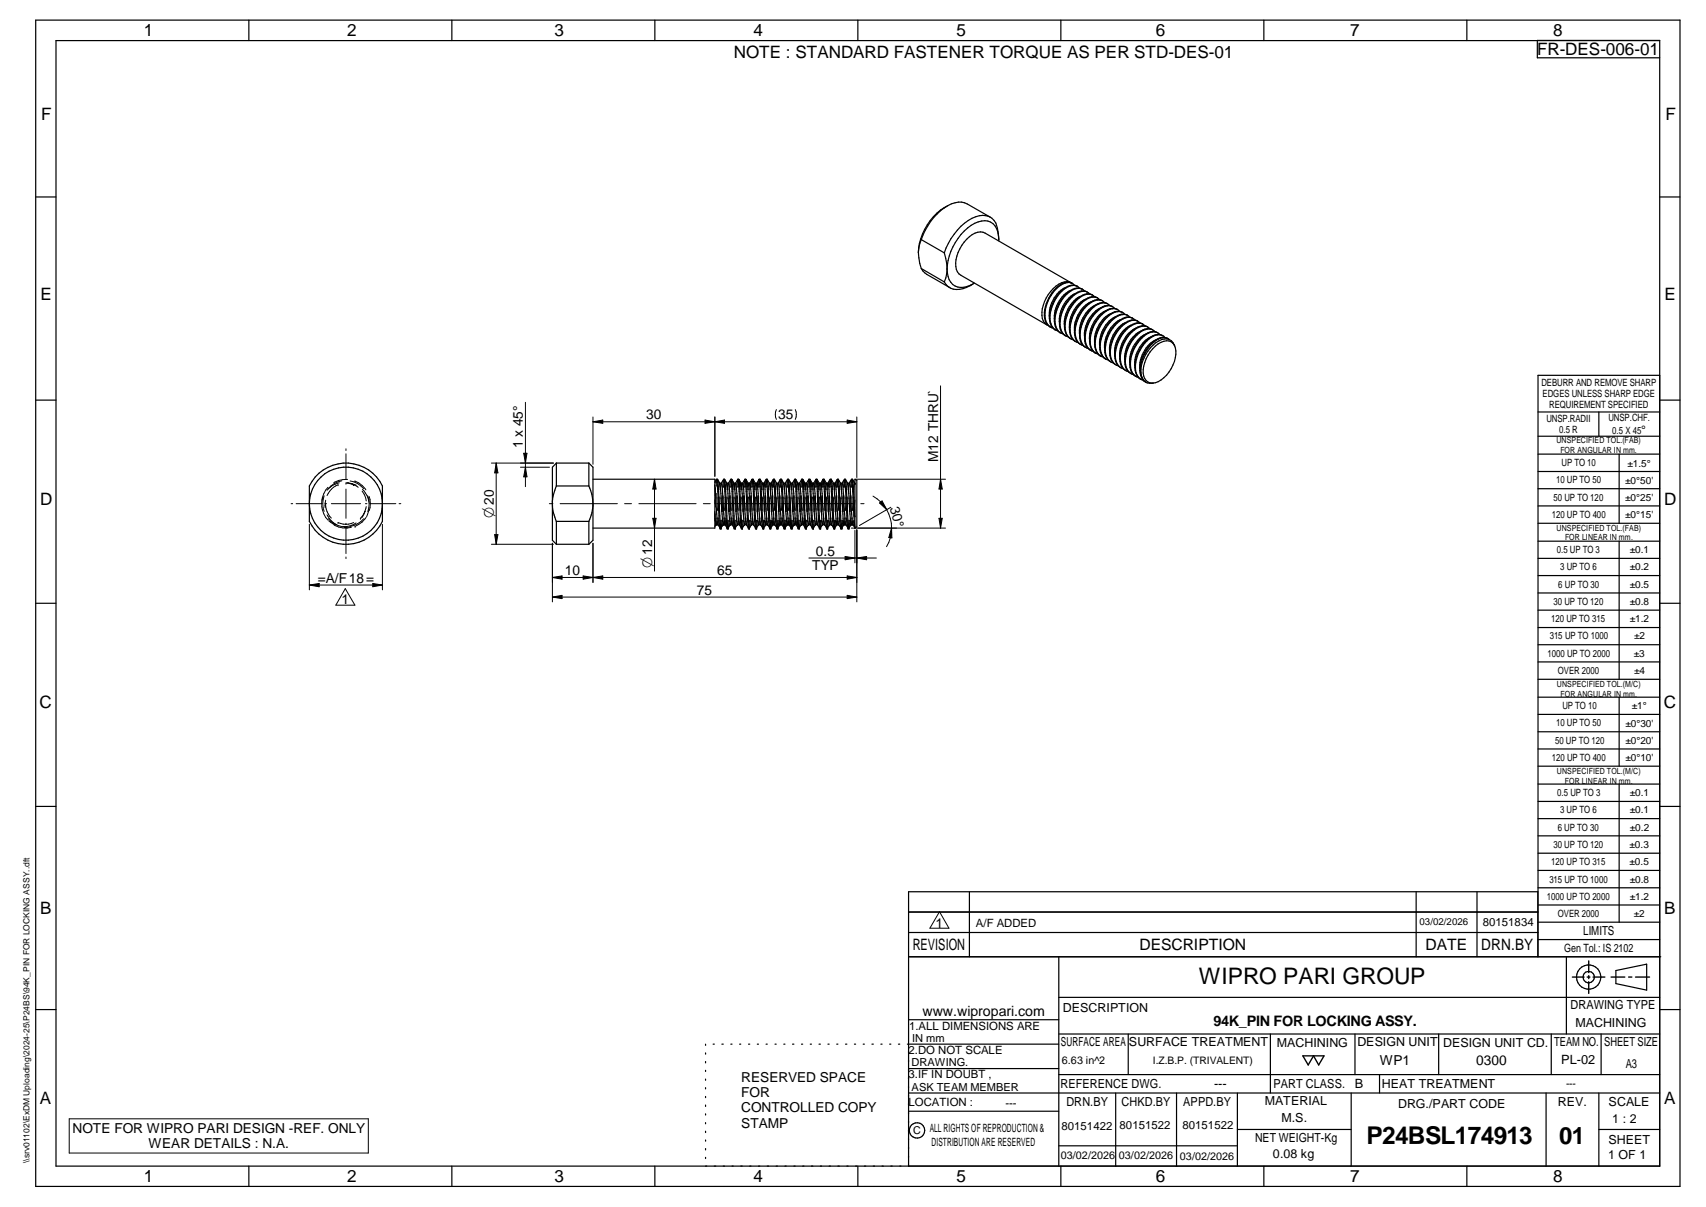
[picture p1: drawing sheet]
<svg xmlns="http://www.w3.org/2000/svg" width="420mm" height="297mm" viewBox="0 0 420 297" stroke-linecap="round" stroke-linejoin="round" font-family="sans-serif">
<g fill="none" stroke="#000" stroke-width=".3">
<path d="M8.8 5h405v287h-405zM13.8 10h395v277h-395zM61.3 5v5M111.3 5v5M161.3 5v5M211.3 5v5M261.3 5v5M311.3 5v5M361.3 5v5M378.6 9.9v4.3h30.2M8.8 48.5h5M226.9 59l-.6 2"/>
<path d="M226.9 59l5.7 3.2M233.2 50.7a13.9 13.9 0 0 0-6.9 10.3M243.9 53.5l-5.7-3.3a5.2 5.2 0 0 0-5.7 1 15.7 15.7 0 0 0-5.6 7.8M246 58.9v.4M246 58.9a8.5 8.5 0 0 0-1.2-4.7 4.2 4.2 0 0 0-5.4-.5 15.2 15.2 0 0 0-6.8 8.5M246 58.9a4.3 4.3 0 0 0-2.7-4.5 7.5 7.5 0 0 0-6.6 3.3 14.1 14.1 0 0 0-3.5 8.5M408.8 48.5h5M226.3 61a12.5 12.5 0 0 0 .6 5.1M226.9 66.1l5.7 3.3M226.9 66.1l.4 .6 1 .8 5.6 3.3M232.6 62.2l.6 2.7v1.3M232.6 69.4a3.9 3.9 0 0 0 5.4 1.3l1.6-.8"/>
<path d="M233.2 66.2a4.1 4.1 0 0 0 2.7 4.5 5.3 5.3 0 0 0 4.1-1M233.2 66.2l-.3 2.2-.3 1M262.3 70.8a7.7 7.7 0 0 0-3.9 7.1M262.4 70.8a9 9 0 0 0-3.8 8.7l.5 1 .7 .7M263.6 71.5a7.6 7.6 0 0 0-3.9 7.1M263.8 69.6l-21.2-12.2a3.8 3.8 0 0 0-4.5 1.5 7.8 7.8 0 0 0-2.3 8l.8 .8 21.2 12.3M263.9 69.6a3.4 3.4 0 0 0-3.8 .8 8.9 8.9 0 0 0-3.4 8 2.47 2.47 0 0 0 1.5 1.7M264.1 69.8a3 3 0 0 0-3.5 .6 9.1 9.1 0 0 0-3.2 8.4l.8 1.3M264.6 70.2a2.34 2.34 0 0 0-3.3-.1 8.9 8.9 0 0 0-3.8 8.8l.6 1 .5 .5M264.8 72.3a7.6 7.6 0 0 0-3.9 7M265.4 70.5l-.2-.1a2.85 2.85 0 0 0-2.8 .4M265.8 70.9a2.34 2.34 0 0 0-3.3 0 9 9 0 0 0-3.7 8.7l.2 .5 .8 1.1"/>
<path d="M266 72.9a7.6 7.6 0 0 0-3.8 6.9M266.6 71.2a3.2 3.2 0 0 0-4 1.1 8.6 8.6 0 0 0-2.7 7.9 2.72 2.72 0 0 0 1.3 1.8M267.1 71.6a2.38 2.38 0 0 0-3.3 0 9 9 0 0 0-3.8 8.7l.8 1.3 1 .6M267.3 73.7a7.7 7.7 0 0 0-3.9 7M267.8 71.9a2.82 2.82 0 0 0-3.5 .7 9 9 0 0 0-3.2 8.3l.5 1 .7 .7M268.3 72.3a2.44 2.44 0 0 0-3.3 0 9 9 0 0 0-3.7 8.7l.4 1 .6 .6M268.5 74.4a7.6 7.6 0 0 0-3.8 7M269.1 72.6a2.88 2.88 0 0 0-3.6 .7 9 9 0 0 0-3.1 8.4 2.56 2.56 0 0 0 1.2 1.6M269.6 73a2.44 2.44 0 0 0-3.4 0 8.9 8.9 0 0 0-3.7 8.7l.5 1 .6 .6M269.7 75.1a7.6 7.6 0 0 0-3.8 7.1M270.3 73.4a2.88 2.88 0 0 0-3.5 .6 9 9 0 0 0-3.2 8.4 2.56 2.56 0 0 0 1.2 1.6M270.8 73.7a2.4 2.4 0 0 0-3.3 0 8.8 8.8 0 0 0-3.8 8.8l.5 .9 .6 .6"/>
<path d="M271 75.8a7.5 7.5 0 0 0-3.9 6.9M271.6 74a2.99 2.99 0 0 0-3.6 .7 9 9 0 0 0-3.2 8.4 2.52 2.52 0 0 0 1.4 1.7M272.1 74.5a2.44 2.44 0 0 0-3.4 0 8.9 8.9 0 0 0-3.7 8.7l.7 1.3 1.1 .5M272.2 76.5a7.4 7.4 0 0 0-3.9 6.9M272.8 74.8a2.99 2.99 0 0 0-3.5 .6 9 9 0 0 0-3.2 8.4 2.43 2.43 0 0 0 1.2 1.6M273.3 75.2a2.5 2.5 0 0 0-3.4-.1 9 9 0 0 0-3.7 8.8l.5 1 .6 .5M273.5 77.3a7.7 7.7 0 0 0-3.9 7M274.1 75.5a3 3 0 0 0-3.6 .7 9 9 0 0 0-3.2 8.3l.5 1 .7 .6M274.5 75.9a2.38 2.38 0 0 0-3.3 0 9 9 0 0 0-3.7 8.7l.4 1 .6 .5M274.7 78a7.6 7.6 0 0 0-3.9 7M275.3 76.2a2.99 2.99 0 0 0-3.5 .7 9 9 0 0 0-3.2 8.4l.4 .9 .7 .7M275.7 76.6a2.34 2.34 0 0 0-3.3 0 8.9 8.9 0 0 0-3.7 8.7l1 1.6"/>
<path d="M275.9 78.7a7.7 7.7 0 0 0-3.8 7M276.5 76.9a3.2 3.2 0 0 0-4 1.2 8.6 8.6 0 0 0-2.7 7.8 2.72 2.72 0 0 0 1.3 1.8M277 77.3a2.38 2.38 0 0 0-3.3 0 9 9 0 0 0-3.8 8.8l.8 1.2 1 .6M277.2 79.4a7.6 7.6 0 0 0-3.9 6.9M277.6 77.6a3.4 3.4 0 0 0-3.9 1.1 9 9 0 0 0-2.7 8 2.65 2.65 0 0 0 1.2 1.6M277.6 77.6h.1M277.7 77.6a3.5 3.5 0 0 0-3.9 1.3 8.7 8.7 0 0 0-2.6 7.8l.4 1 .6 .6M277.7 77.6l.5 .5M278.8 78.3a3.4 3.4 0 0 0-3.9 1.2 8.9 8.9 0 0 0-2.7 7.9 2.82 2.82 0 0 0 1.3 1.6M278.8 78.3l.2 .1M278.9 78.3a4.4 4.4 0 0 0-4.8 2.4 7.8 7.8 0 0 0-1.5 7.3l.9 1M278.9 78.3l.6 .4"/>
<path d="M280.2 79.1a2.93 2.93 0 0 0-3.5 .6 9.1 9.1 0 0 0-3.2 8.4 2.56 2.56 0 0 0 1.2 1.6M280.7 79.5a2.4 2.4 0 0 0-3.3 0 8.8 8.8 0 0 0-3.8 8.7l.5 1 .6 .5M281.5 79.8a2.99 2.99 0 0 0-3.6 .6 9 9 0 0 0-3.2 8.4 2.56 2.56 0 0 0 1.2 1.6M8.8 98.5h5M258.2 80.1l.4 .3M258.6 80.4l.7 .4M258.6 80.4l.2 .1M259.8 81.2l.8 .3M259.8 81.2h.2M262.3 82.6l.7 .3M262.3 82.6l.2 .1M263.6 83.3l.7 .3"/>
<path d="M263.6 83.3l.1 .1M264.8 84l.7 .3M264.8 84l.2 .1M267.3 85.4l.7 .4M267.3 85.4l.1 .1M268.5 86.1l.7 .4M268.5 86.1l.2 .1M269.7 86.9l.8 .3M269.7 86.9l.2 .1M272.2 88.3l.8 .3M272.2 88.3l.2 .1M273.5 89l.7 .3"/>
<path d="M273.5 89l.1 .1M274.7 89.7l.7 .3M274.7 89.7l.2 .1M275.9 90.4l.8 .4M275.9 90.4l.2 .1M278.4 80.1a7.7 7.7 0 0 0-3.9 7.1M278.4 91.9h.1M278.4 91.9l.7 .3M279.6 80.8a7.6 7.6 0 0 0-3.8 7.1M279.6 92.6l.8 .3M280.9 81.5a7.6 7.6 0 0 0-3.9 7.1M280.9 93.3l.1 .1"/>
<path d="M280.9 93.3l.7 .3a2.22 2.22 0 0 0 2.5 .7M281.3 93l.3 .6M281.3 93l.3 .5M281.6 93.5h.1M281.9 80.2a2.4 2.4 0 0 0-3.3 0 8.9 8.9 0 0 0-3.7 8.7l.5 1 .5 .5M282.1 82.3a7.5 7.5 0 0 0-3.9 6.9M282.7 80.5a3.2 3.2 0 0 0-4 1.1 8.6 8.6 0 0 0-2.7 7.9 2.52 2.52 0 0 0 1.3 1.7M283.2 80.9a2.5 2.5 0 0 0-3.3 0 9 9 0 0 0-3.8 8.7l.7 1.3 1.1 .6M283.4 83a7.7 7.7 0 0 0-3.9 7M283.9 81.2a2.99 2.99 0 0 0-3.5 .7 9 9 0 0 0-3.2 8.4l.5 .9 .7 .7M284.4 81.6a2.38 2.38 0 0 0-3.3 0 9 9 0 0 0-3.7 8.7l.4 1 .6 .6M284.6 85.2a3.6 3.6 0 0 1 3.8-1.1 3.6 3.6 0 0 1 1.1 3.9 8.4 8.4 0 0 1-4.9 6.2 2.3 2.3 0 0 1-3.1-2.4 8.8 8.8 0 0 1 3.1-6.6z"/>
<path d="M284.6 83.7a7.7 7.7 0 0 0-3.9 7.1M285.2 81.9a3 3 0 0 0-3.6 .7 9.1 9.1 0 0 0-3.1 8.4l.4 .9 .7 .7M285.7 82.3a2.38 2.38 0 0 0-3.4 0 9 9 0 0 0-3.7 8.8l.5 .9 .5 .6M286.4 82.6a2.99 2.99 0 0 0-3.5 .7 9 9 0 0 0-3.2 8.4 2.81 2.81 0 0 0 1.2 1.6M286.9 83.1a2.34 2.34 0 0 0-3.3-.1 8.9 8.9 0 0 0-3.8 8.8l1.1 1.5M287.7 83.4a3.4 3.4 0 0 0-4 1.2 8.7 8.7 0 0 0-2.6 7.9l.2 .5M287.9 83.5a2.85 2.85 0 0 0-3.8 .5 9 9 0 0 0-3.2 8.4 2.63 2.63 0 0 0 1.3 1.7M288 83.6a2.58 2.58 0 0 1 1.3 1.6M288 83.6a3.8 3.8 0 0 0-4 1.3 8.1 8.1 0 0 0-2.7 8.1M408.8 92.4h-30v143.1M408.8 98.5h5M78.6 116.5a10 10 0 0 1 15.6 3.1v8.7a10 10 0 0 1-9 5.7 10 10 0 0 1-9-5.7v-8.7l1.4-2.2z"/>
<path d="M137 114v5.6M137 119.6l-.7 2.2-.3 1.6M137 114l-1 1v18l1 .9M137 119.6h8M137 114h8M145 114v5.6M145 119.6l.8 2.2 .2 2.2M145 114l1 1v18l-1 .9M146 117.9h30.1v12.1h-30.1M176.1 119.3l.4 7.2a5.3 5.3 0 0 0 .8 3.4M176.4 118h.1M176.4 118l-.3 .7"/>
<path d="M176.5 117.9l.8 12M176.5 117.9h.2M176.7 117.9l.8 12M176.7 118l.6 .9M177.2 118.9h.5M177.3 118.9l.8 10.1M177.7 118.9h.1M177.7 119l.8 9.8 .6 1.1M178.2 118h.1M178.2 117.9l.9 12M178.2 118l-.5 .9M178.2 117.9l.3 .1 .1 .7 .7 11.2"/>
<path d="M178.5 118l.5 .9M179 118.9l.8 10.1M179 118.9h.4M179.4 118.9h.1M179.5 119l.7 9.8 .6 1.1M179.9 118h.1M179.9 118l-.5 .9M180 117.9l.8 12M180 117.9h.2M180.2 117.9l.8 12M180.2 118l.6 .9M180.8 118.9l.8 10.1"/>
<path d="M180.8 118.9h.4M181.2 118.9h.1M181.2 119l.6 7.5a5.3 5.3 0 0 0 .8 3.4M181.7 118h.1M181.7 118l-.5 .9M181.7 117.9l.9 12M181.7 117.9l.3 .1 .1 .7 .7 11.2M182 118l.6 1.1 .7 9.9M182.5 118.9h.4M182.9 118.9h.1M183 119l.7 9.8 .6 1.1M183.5 118h.1"/>
<path d="M183.5 117.9l.8 12M183.5 118l-.6 .9M183.5 117.9l.2 .1 .1 .7 .7 11.2M183.7 118l.6 .9M184.3 118.9l.8 10.1M184.3 118.9h.4M184.7 118.9h.1M184.7 119l.8 9.8 .6 1.1M185.2 118h.1M185.2 118l-.6 .9M185.5 117.9l.8 12M185.5 118l.5 .9"/>
<path d="M185.5 117.9l-.3 .1 .8 11.9M186 118.9l.8 10.1M186 118.9h.4M186.4 118.9h.1M186.5 119l.5 7.5a5.3 5.3 0 0 0 .8 3.4M186.9 118h.1M186.9 118l-.5 .9M187 118h.1M187 117.9l.8 12M187 117.9l.2 .1 .2 .7 .6 11.2M187.2 118l.6 .9 .1 .7 .7 9.4M187.7 118.9h.5"/>
<path d="M188.2 118.9h.1M188.2 119l.8 9.8 .6 1.1M188.7 118h.1M188.7 117.9l.9 12M188.7 118l-.5 .9M188.7 117.9l.3 .1 .1 .7 .7 11.2M189 118l.5 .9M189.5 118.9l.8 10.1M189.5 118.9h.4M189.9 118.9h.1M190 119l.7 9.8 .6 1.1M190.4 118h.1"/>
<path d="M190.4 118l-.5 .9M190.7 117.9l.8 12M190.7 118l.6 .9M190.7 117.9l-.2 .1 .8 11.9M191.3 118.9l.8 10.1M191.3 118.9h.4M191.7 118.9h.1M191.7 119l.6 7.5a5.3 5.3 0 0 0 .8 3.4M192.2 118h.1M192.2 118l-.5 .9M192.2 117.9l.9 12M192.2 117.9l.3 .1 .1 .7 .7 11.2"/>
<path d="M192.5 118l.5 .9 .2 .7 .6 9.4M193 118.9h.4M193.4 118.9h.1M193.5 119l.7 9.8 .6 1.1M194 118h.1M194 117.9l.8 12M194 118l-.6 .9M194 117.9h.2M194.2 117.9l.2 1.8 .6 10.2M194.2 118l.6 .9M194.8 118.9l.8 10.1M194.8 118.9h.4"/>
<path d="M195.2 118.9h.1M195.2 119l.7 9.8 .7 1.1M195.7 118h.1M195.7 118l-.6 .9M195.9 117.9l.9 12M195.9 118l.6 .9M195.9 117.9h-.2l.8 12M196.5 118.9l.8 10.1M196.5 118.9h.4M196.9 118.9h.1M197 119l.5 7.5a5.3 5.3 0 0 0 .8 3.4M197.4 118h.1"/>
<path d="M197.4 118l-.5 .9M197.5 117.9l.8 12M197.5 117.9h.2M197.7 117.9l.8 12M197.7 118l.6 .9M198.2 118.9h.5M198.3 118.9l.8 10.1M198.7 118.9h.1M198.7 119l.8 9.8 .6 1.1M199.2 118h.1M199.2 117.9l.9 12M199.2 118l-.5 .9"/>
<path d="M199.2 117.9h.3M199.5 117.9l.8 12M199.5 118l.5 .9M200 118.9l.8 10.1M200 118.9h.4M200.4 118.9h.1M200.5 119l.7 9.8 .6 1.1M200.9 118h.1M200.9 118l-.5 .9M201 117.9l.8 12M201 117.9h.2M201.2 117.9l.8 12"/>
<path d="M201.2 118l.5 .9M201.7 118.9l.9 10.1M201.7 118.9h.5M202.2 118.9h.1M202.2 119l.6 7.5a5.3 5.3 0 0 0 .8 3.4M202.7 118h.1M202.7 118l-.5 .9M202.7 117.9l.9 12M202.7 117.9l.3 .1 .1 .7 .7 11.2M203 118l.5 .9 .2 .7 .6 9.4M203.5 118.9h.4M203.9 118.9h.1"/>
<path d="M204 119l.7 9.8 .6 1.1M204.5 118h.1M204.5 117.9l.2 1.8 .6 10.2M204.5 118l-.6 .9M204.5 117.9h.2M204.7 117.9l.8 12M204.7 118l.6 .9M205.3 118.9h.4M205.3 118.9l.8 10.1M205.7 118.9h.1M205.7 119l.7 9.8 .7 1.1M206.2 118h.1"/>
<path d="M206.2 118l-.6 .9M206.4 117.9l.9 12M206.4 117.9h-.2l.8 12M206.4 118l.6 .9M207 118.9l.8 10.1M207 118.9h.4M207.4 118.9h.1M207.5 119l.5 7.5a5.3 5.3 0 0 0 .8 3.4M208 118h.1M208 117.9l.8 12M208 118l-.6 .9M208 117.9l.2 .1 .2 .7 .6 11.2"/>
<path d="M208.2 118l.6 .9 .1 .7 .7 9.4M208.7 118.9h.5M209.2 118.9h.1M209.2 119l.8 9.8 .6 1.1M209.7 118h.1M209.7 117.9l.3 1.8 .6 10.1M209.7 118l-.5 .9M209.7 117.9h.3M210 117.9l.6 9.3M210 118l.5 .9M210.5 118.9h.1M210.5 119h.1"/>
<path d="M210.6 117.9l.4 .3v11.5l-.4 .3zM210.6 118.9h.1M378.8 101.4h30M378.8 107.4h30M378.8 111.8h30M378.8 116h30M393.8 101.4v6M398.8 111.8v17M136 124l.3 2.2 .7 2.1M137 128.3v5.6M137 128.3h8M137 133.9h8"/>
<path d="M145 128.3v5.6M146 124.5l-.2 1.7-.8 2.1M176.1 125.9l.2 3.1M176.3 129h.1M176.3 129h.5M176.4 129l-.3 .6M177.3 129.9h.1M177.4 130h.2M177.5 129.9h.1M177.6 130h.1M178.1 129h.1M178.6 129h-.5l-.5 .9"/>
<path d="M179.1 129.9h.1M179.1 130h.2M179.3 129.9h.1M179.3 130h.1M179.8 129h.1M180.3 129h-.4l-.5 .9M180.8 129.9h.1M180.8 130h.2M181 129.9h.1M181 130h.1M181.1 130h.1M181.6 129h.4"/>
<path d="M181.6 129h.1M181.6 129l-.5 .9M182.6 129.9h.1M182.6 130h.2M182.8 129.9h.1M182.8 130h.1M183.3 129h.1M183.8 129h-.4l-.6 .9M184.3 129.9h.1M184.4 130h.2M184.5 129.9h.1M184.6 130h.1"/>
<path d="M185.1 129h.1M185.5 129h-.4l-.5 .9M186 129.9h.1M186.1 130h.2M186.3 129.9h.1M186.3 130h.1M186.8 129h.1M187.3 129h-.4l-.6 .9M187.8 129.9h.1M187.9 130h.2M188 129.9h.1M188.1 130h.1"/>
<path d="M188.6 129h.1M189 129h-.4l-.5 .9M189.6 129.9h.1M189.6 130h.2M189.8 129.9h.1M189.8 130h.1M190.3 129h.1M190.8 129h-.4l-.5 .9M191.3 129.9h.1M191.3 130h.2M191.5 129.9h.1M191.5 130h.1"/>
<path d="M191.6 130h.1M192.1 129h.4M192.1 129h.1M192.1 129l-.5 .9M193.1 129.9h.1M193.1 130h.2M193.3 129.9h.1M193.3 130h.1M193.8 129h.1M194.3 129h-.4l-.6 .9M194.8 129.9h.1M194.8 130h.3"/>
<path d="M195 129.9h.1M195.1 130h.1M195.6 129h.1M196 129h-.4l-.5 .9M196.5 129.9h.1M196.6 130h.2M196.8 129.9h.1M196.8 130h.1M197.3 129h.5M197.3 129h.1M197.4 129l-.6 .9M198.3 129.9h.1"/>
<path d="M198.4 130h.2M198.5 129.9h.1M198.6 130h.1M199.1 129h.1M199.5 129h-.4l-.5 .9M200.1 129.9h.1M200.1 130h.2M200.3 129.9h.1M200.3 130h.1M200.8 129h.1M201.3 129h-.4l-.5 .9M201.8 129.9h.1"/>
<path d="M201.8 130h.3M202 129.9h.1M202.1 130h.1M202.6 129h.4M202.6 129h.1M202.6 129l-.5 .9M203.6 129.9h.1M203.6 130h.2M203.8 129.9h.1M203.8 130h.1M204.3 129h.1M204.8 129h-.4l-.6 .9"/>
<path d="M205.3 129.9h.1M205.3 130h.3M205.5 129.9h.1M205.6 130h.1M206.1 129h.1M206.5 129h-.4l-.5 .9M207 129.9h.1M207.1 130h.2M207.3 129.9h.1M207.3 130h.1M207.8 129h.1M208.3 129h-.4l-.6 .9"/>
<path d="M208.8 129.9h.1M208.9 130h.2M209 129.9h.1M209.1 130h.1M209.6 129h.1M210 129h-.4l-.5 .9M378.8 120.3h30M378.8 124.5h30M378.8 128.8h30M378.8 133.2h30M378.8 137.4h30M398.8 133.2v34"/>
<path d="M8.8 148.5h5M378.8 141.6h30M378.8 145.9h30M378.8 150.2h30M378.8 154.4h30M378.8 158.7h30M408.8 148.5h5M378.8 162.9h30M378.8 167.2h30M378.8 171.6h30M378.8 175.8h30M398.8 171.6v17"/>
<path d="M8.8 198.5h5M378.8 180.1h30M378.8 184.3h30M378.8 188.6h30M378.8 193h30M378.8 197.2h30M398.8 193v33.9M408.8 198.5h5M238.7 219.5v16M348.8 219.5v16M363.8 219.5v16M378.8 201.5h30"/>
<path d="M378.8 205.7h30M378.8 210h30M378.8 214.2h30M378.8 218.5h30M223.8 235.5h185.2M223.8 229.5h154.9M223.8 224.5h154.9M260.8 235.5v51.5M378.7 235.5v-16h-154.9v67.5M378.8 222.7h30M378.8 226.9h30M378.8 231.2h30"/>
<path d="M385.8 235.5v19M398 238.8l7.5-1.5v6.4l-7.5-1.6zM8.8 248.5h5M173.8 257v.3M173.8 259.1v.3M175.6 257h.3M177.8 257h.3M180 257h.3M182.1 257h.3M184.4 257h.2M186.5 257h.3M188.7 257h.3"/>
<path d="M190.9 257h.3M193 257h.3M195.2 257h.3M197.4 257h.3M199.5 257h.3M201.7 257h.3M203.9 257h.3M206.1 257h.3M208.2 257h.4M210.4 257h.3M212.6 257h.3M214.7 257h.4"/>
<path d="M216.9 257h.3M219.1 257h.3M221.3 257h.3M223.8 251h37M260.8 257h-37.3M260.8 245.4h148M260.8 254.5h148M277.9 254.5v10M312.9 254.5v14.5M333.7 254.5v10M354.3 254.5v10M382 254.5v10"/>
<path d="M394.3 254.5v10M408.8 248.5h5M173.8 261.2v.4M173.8 263.4v.3M173.8 265.6v.3M173.8 267.7v.3M173.8 269.8v.3M173.8 271.9v.4M173.8 274.1v.3M173.8 276.3v.3M173.8 278.4v.3M223.8 263h37"/>
<path d="M223.8 273.5h37M260.8 264.5h148M274.8 269v18M289.8 269v18M304.7 278h28.1M304.7 269v18M332.8 269v18M339.8 264.5v4.5M380.8 269v18M393.8 269v18M393.8 278h15M408.8 269h-185"/>
<path d="M61.3 287v5M111.3 287v5M161.3 287v5M173.8 280.5v.3M173.8 282.7v.3M173.8 284.8v.3M211.3 287v5M260.8 282h43.9M261.3 287v5M311.3 287v5M361.3 287v5"/>
<circle cx="85.2" cy="124" r="9"/>
<circle cx="391.3" cy="240.5" r="2.99"/>
<circle cx="391.3" cy="240.5" r="1.4"/>
<circle cx="225.9" cy="278.2" r="1.89"/>
</g>
<g fill="none" stroke="#000" stroke-width=".25">
<path d="M129.4 99v20.8M231.6 95v35M80.8 119.9a6.1 6.1 0 0 0-1.5 3.2M83.3 119.3h.1M83.3 119.3a5 5 0 0 0-2.8 2.7M83.6 118.8l-1.7 .7-1.4 1.1M84.2 118.3a5.5 5.5 0 0 0-3.4 2M85.2 110.4v.5M85.2 111.7v6.3M85.2 118.8v.4M85.3 118.9l1.9 .4M85.4 118.7l1.1 .3 1.7 .9"/>
<path d="M85.6 118a6.1 6.1 0 0 0-3.4 .8M86.1 119l1.6 .4M86.2 118.4a5.5 5.5 0 0 1 3.4 1.9M87 119.3h.1M87.1 119.3h.1M87.4 118.4h.1M87.4 118.4a5.4 5.4 0 0 1 2.7 2.2M121 114h15.3M122.2 114v19.9M122.2 114l.4 2.4h-.8zM128.2 115h7.1M129 111.5h.8l-.4 2.5z"/>
<path d="M129.4 115l.4 2.3h-.8zM146 102.6v11.7M146 103.8h65M146 103.8l2.5-.4v.8zM161.2 117.9l.4 2.5h-.8zM161.2 117.9v22.6M173.6 103.4l2.5 .4-2.5 .4zM176.1 102.6v14.6M176.1 103.8l2.3-.4v.8zM176.4 118l-.1 1M176.7 117.9l-.2 1.7M177.2 119h.1"/>
<path d="M177.2 119l-.2 1.6M177.2 118.9h.1M177.7 119h.1M177.7 119l-.2 1.6M177.7 118.9h.1M178.2 118l-.2 2M178.4 117.9l-.2 2M179 119h.1M179 118.9h.1M179 119l-.2 1.6M179.4 119h.1M179.4 119l-.2 1.6"/>
<path d="M179.4 118.9h.1M179.9 118l-.2 2M180.2 117.9l-.3 2M180.7 119h.1M180.7 119l-.2 1.6M180.8 118.9h.1M181.1 119h.1M181.1 119l-.1 1.6M181.2 118.9h.1M181.7 118l-.2 2M181.9 117.9l-.2 2M182.4 119h.1"/>
<path d="M182.4 119l-.1 1.6M182.5 118.9h.1M182.9 119h.1M182.9 119l-.2 1.6M182.9 118.9h.1M183.5 118l-.3 2M183.7 117.9l-.2 2M184.2 119h.1M184.2 118.9h.1M184.2 119l-.2 1.6M184.3 118.9h.1M184.6 118.9h.1"/>
<path d="M184.6 119h.1M184.6 119l-.2 1.6M185.2 118l-.2 2M185.5 117.9l-.3 2M186 119h.1M186 119l-.3 1.6M186 118.9h.1M186.4 119h.1M186.4 119l-.2 1.6M186.4 118.9h.1M186.9 118l-.2 2M187.2 117.9l-.2 2"/>
<path d="M187.7 119h.1M187.7 119l-.2 1.6M187.7 118.9h.1M188.2 119h.1M188.2 119l-.3 1.6M188.2 118.9h.1M188.7 118l-.2 2M188.9 117.9l-.2 2M189.5 119h.1M189.5 118.9h.1M189.5 119l-.2 1.6M189.9 118.9h.1"/>
<path d="M189.9 119h.1M189.9 119l-.2 1.6M190.4 118l-.2 2M190.7 117.9l-.3 2M191.2 119h.1M191.2 119l-.2 1.6M191.2 100.8a2.99 2.99 0 0 0 0 2.4M191.3 118.9h.1M191.6 119h.1M191.6 119l-.1 1.6M191.7 118.9h.1M192.2 118l-.2 2"/>
<path d="M192.4 117.9l-.2 2M192.9 119l-.1 1.6M192.9 119h.1M193 118.9h.1M193.4 119h.1M193.4 119l-.2 1.6M193.4 118.9h.1M194 118l-.3 2M194.2 117.9l-.2 2M194.7 119h.1M194.7 118.9h.1M194.7 119l-.2 1.6"/>
<path d="M195.1 119h.1M195.1 118.9h.1M195.1 119l-.2 1.6M195.7 118l-.2 2M195.9 100.8a2.99 2.99 0 0 1 0 2.4M195.9 117.9l-.2 2M196.5 119h.1M196.5 119l-.3 1.6M196.5 118.9h.1M196.9 119h.1M196.9 119l-.2 1.6M196.9 118.9h.1"/>
<path d="M197.4 118l-.2 2M197.7 117.9l-.2 2M198.2 119h.1M198.2 119l-.2 1.6M198.2 118.9h.1M198.7 119h.1M198.7 119l-.3 1.6M198.7 118.9h.1M199.2 118l-.2 2M199.5 117.9l-.3 2M200 119h.1M200 118.9h.1"/>
<path d="M200 119l-.2 1.6M200.4 118.9h.1M200.4 119h.1M200.4 119l-.2 1.6M200.9 118l-.2 2M201.2 117.9l-.3 2M201.7 119h.1M201.7 119l-.2 1.6M201.7 118.9h.1M202.1 119h.1M202.1 119l-.1 1.6M202.2 118.9h.1"/>
<path d="M202.7 118l-.2 2M202.9 117.9l-.2 2M203.4 119h.1M203.4 119l-.1 1.6M203.5 118.9h.1M203.9 119h.1M203.9 119l-.2 1.6M203.9 118.9h.1M204.5 118l-.3 2M204.7 117.9l-.2 2M205.2 119h.1M205.2 118.9h.1"/>
<path d="M205.2 119l-.2 1.6M205.3 118.9h.1M205.6 118.9h.1M205.6 119l-.2 1.6M205.6 119h.1M206.2 118l-.2 2M206.4 117.9l-.2 2M207 119h.1M207 119l-.3 1.6M207 118.9h.1M207.4 119h.1M207.4 119l-.2 1.6"/>
<path d="M207.4 118.9h.1M208 118l-.2 2M208.2 117.9l-.2 2M208.6 103.4l2.4 .4-2.4 .4zM208.7 119h.1M208.7 119l-.2 1.6M208.7 118.9h.1M209.2 119h.1M209.2 119l-.3 1.6M209.2 118.9h.1M209.7 118l-.2 2M210 117.9l-.3 2"/>
<path d="M210.5 119h.1M210.5 118.9h.1M210.5 119l-.2 1.6M210.7 117.9h22.2M211 102.6v14.9M231.6 117.9l.5 2.5h-.8zM71.7 124h.4M72.9 124h6.3M76.2 129v16.2M79.2 124h.1M79.2 124.2v.1M79.2 124.5h.1"/>
<path d="M79.3 124.9a5.8 5.8 0 0 0 1.5 3.1M79.6 122.3l-.4 1.7M79.8 122a5.6 5.6 0 0 0 0 3.9M80 124h.4M80.2 124l.3 1.9 1.1 1.6M80.2 124h.1M80.2 123.1l-.1 1.8M80.5 126.7l1.1 1.4 1.4 1.1M80.8 127.6a5.6 5.6 0 0 0 3.3 2M81 128.2l1.5 1M81.6 124h7.2M82.2 129.2a5.2 5.2 0 0 0 3.4 .7"/>
<path d="M83.3 128.6h.1M84.8 129.8h1.7M85.2 120.4v7.2M85.2 128.8v.3M85.2 130v6.2M85.2 137.1v.4M87.1 128.6a4.6 4.6 0 0 1-3.8 0M87.4 129.5h.1M87.7 128.7l-.4 .2a5.1 5.1 0 0 1-3 .7M88.8 127.6h.1M89.2 120.9l.5 .7 .5 1.7M89.3 120.4l1.1 1.5 .5 1.7"/>
<path d="M89.6 127.7a6 6 0 0 1-3.4 1.9M89.9 125.9l-1.1 1.7M89.9 125.9l-.1 .1M89.9 125.9l-.8 1.6M89.9 125.8v.1M90 124h.4M90.2 127.3a5.6 5.6 0 0 1-2.8 2.2M90.2 124.7l-.3 1.2M90.6 122a5.6 5.6 0 0 1 0 3.9M90.8 125.4l-.5 1.8M90.9 122.2a5.4 5.4 0 0 1 0 3.5M91.2 124h6.3"/>
<path d="M94.2 129v16.2M98.3 124h.4M121 133.9h15.3M121.8 131.6h.8l-.4 2.3zM135.3 124h.9M136 133.7v14.4M138 124h14.1M146 133.7v9.6M153.8 124h1.7M157.3 124h14.1M160.8 127.6h.8l-.4 2.4zM173.2 124h1.7"/>
<path d="M176.1 123v1M176.1 126.5v1.7M176.2 120l-.1 2M176.3 129h.1M176.4 129h.1M176.4 121.4l-.2 3.4M176.6 127.4l-.2 1.6M176.7 124h14.1M176.8 129h.1M176.9 122.3l-.2 3.3M177 127.4l-.1 1.6M177.3 122.3l-.1 3.4"/>
<path d="M177.4 130h.1M177.6 128l-.2 1.9M177.8 128l-.2 1.9M177.9 122l-.2 4M178.1 122l-.2 3.9M178.1 129h.1M178.3 127.4l-.1 1.6M178.5 129h.1M178.6 129h.1M178.6 122.3l-.1 3.3M178.8 127.4l-.2 1.6M179.1 122.3l-.2 3.4"/>
<path d="M179.1 130h.1M179.3 128l-.2 1.9M179.6 128l-.2 1.9M179.6 122l-.2 4M179.9 122l-.2 3.9M179.9 129h.1M180.1 127.4l-.2 1.6M180.3 129h.1M180.4 122.3l-.2 3.3M180.5 127.4l-.2 1.6M180.8 130h.1M180.8 122.3l-.2 3.4"/>
<path d="M181.1 128l-.2 1.9M181.3 128l-.2 1.9M181.4 122l-.2 4M181.6 129h.1M181.6 122l-.2 3.9M181.9 127.4l-.3 1.6M182 129h.1M182.1 129h.1M182.1 122.3l-.2 3.3M182.3 127.4l-.2 1.6M182.6 122.3l-.2 3.4M182.6 130h.1"/>
<path d="M182.8 128l-.2 1.9M183 128l-.2 1.9M183.1 122l-.1 4M183.3 122l-.1 3.9M183.4 129h.1M183.6 127.4l-.2 1.6M183.8 129h.1M183.9 122.3l-.2 3.3M184 127.4l-.2 1.6M184.4 130h.1M184.4 122.3l-.3 3.4M184.6 128l-.2 1.9"/>
<path d="M184.8 128l-.2 1.9M184.9 122l-.2 4M185.1 129h.1M185.1 122l-.2 3.9M185.2 129h.1M185.3 127.4l-.1 1.6M185.5 129h.1M185.7 122.3l-.2 3.3M185.8 127.4l-.2 1.6M186.1 122.3l-.2 3.4M186.1 130h.1M186.3 128l-.2 1.9"/>
<path d="M186.6 128l-.3 1.9M186.6 122l-.2 4M186.8 122l-.1 3.9M186.8 129h.1M186.9 129h.1M187.1 127.4l-.2 1.6M187.3 129h.1M187.4 122.3l-.2 3.3M187.5 127.4l-.1 1.6M187.8 122.3l-.1 3.4M187.9 130h.1M188.1 128l-.2 1.9"/>
<path d="M188.3 128l-.2 1.9M188.4 122l-.2 4M188.6 122l-.2 3.9M188.6 129h.1M188.8 127.4l-.1 1.6M189 129h.1M189.1 122.3l-.1 3.3M189.3 127.4l-.2 1.6M189.6 130h.1M189.6 122.3l-.2 3.4M189.8 128l-.2 1.9M190.1 128l-.2 1.9"/>
<path d="M190.1 122l-.2 4M190.4 129h.1M190.4 122l-.2 3.9M190.6 127.4l-.2 1.6M190.8 124l-.1 1.6M190.8 129h.1M190.9 122.3l-.1 1.7M191 127.4l-.2 1.6M191.3 130h.1M191.3 122.3l-.2 3.4M191.6 128l-.2 1.9M191.8 128l-.2 1.9"/>
<path d="M191.9 122l-.2 4M192.1 122l-.2 3.9M192.1 129h.1M192.4 127.4l-.3 1.6M192.5 129h.1M192.6 129h.1M192.6 124l-.2 1.6M192.6 124h1.7M192.6 122.3v1.7M192.8 127.4l-.2 1.6M193.1 122.3l-.2 3.4M193.1 130h.1"/>
<path d="M193.3 128l-.2 1.9M193.5 128l-.2 1.9M193.6 122l-.1 4M193.8 122l-.1 3.9M193.9 129h.1M194.1 127.4l-.2 1.6M194.3 129h.1M194.4 122.3l-.2 3.3M194.5 127.4l-.2 1.6M194.8 122.3l-.2 3.4M194.8 130h.1M195.1 128l-.2 1.9"/>
<path d="M195.3 128l-.2 1.9M195.4 122l-.2 4M195.6 129h.1M195.6 122l-.2 3.9M195.7 129h.1M195.8 127.4l-.1 1.6M196 129h.1M196.1 124h14.1M196.2 122.3l-.3 3.3M196.3 127.4l-.2 1.6M196.6 130h.1M196.6 122.3l-.2 3.4"/>
<path d="M196.8 128l-.2 1.9M197.1 128l-.3 1.9M197.1 122l-.2 4M197.3 122l-.1 3.9M197.3 129h.1M197.4 129h.1M197.6 127.4l-.2 1.6M197.8 129h.1M197.9 122.3l-.2 3.3M198 127.4l-.1 1.6M198.3 122.3l-.1 3.4M198.4 130h.1"/>
<path d="M198.6 128l-.2 1.9M198.8 128l-.2 1.9M198.9 122l-.2 4M199.1 122l-.2 3.9M199.1 129h.1M199.2 137.3h16.6M199.3 127.4l-.1 1.6M199.5 129h.1M199.6 122.3l-.1 3.3M199.8 127.4l-.2 1.6M200.1 122.3l-.2 3.4M200.1 130h.1"/>
<path d="M200.3 128l-.2 1.9M200.6 128l-.2 1.9M200.6 122l-.2 4M200.9 122l-.3 3.9M200.9 129h.1M201.1 127.4l-.2 1.6M201.3 129h.1M201.4 122.3l-.2 3.3M201.5 127.4l-.2 1.6M201.8 130h.1M201.8 122.3l-.2 3.4M202.1 128l-.2 1.9"/>
<path d="M202.3 128l-.2 1.9M202.4 122l-.2 4M202.6 122l-.2 3.9M202.6 129h.1M202.9 127.4l-.3 1.6M203 129h.1M203.1 129h.1M203.1 122.3l-.1 3.3M203.3 127.4l-.2 1.6M203.6 122.3l-.2 3.4M203.6 130h.1M203.8 128l-.1 1.9"/>
<path d="M204 128l-.2 1.9M204.1 122l-.1 4M204.3 122l-.1 3.9M204.4 129h.1M204.6 127.4l-.2 1.6M204.8 129h.1M204.9 122.3l-.2 3.3M205 127.4l-.2 1.6M205.3 122.3l-.2 3.4M205.3 130h.1M205.6 128l-.2 1.9M205.8 128l-.2 1.9"/>
<path d="M205.9 122l-.2 4M206.1 122l-.2 3.9M206.1 129h.1M206.2 129h.1M206.4 127.4l-.2 1.6M206.5 129h.1M206.7 122.3l-.3 3.3M206.8 127.4l-.2 1.6M207.1 130h.1M207.1 122.3l-.2 3.4M207.3 128l-.2 1.9M207.5 128l-.2 1.9"/>
<path d="M207.6 122l-.2 4M207.8 122l-.1 3.9M207.8 129h.1M207.9 129h.1M208.1 127.4l-.2 1.6M208.1 136.9l2.5 .4-2.5 .5zM208.3 129h.1M208.4 122.3l-.2 3.3M208.5 127.4l-.1 1.6M208.8 122.3l-.2 3.4M208.9 130h.1M209.1 128l-.2 1.9"/>
<path d="M209.3 128l-.2 1.9M209.4 122l-.2 4M209.6 122l-.2 3.9M209.6 129h.1M209.7 130h23.2M209.8 127.4l-.1 1.6M210 129h.1M210.1 122.3l-.1 3.3M210.2 128.1l-.1 .9M210.4 125.1l-.1 2M210.6 130.5v8M210.6 129.9h.1"/>
<path d="M210.6 123.1l-.1 1M211 137.3l2.4-.4v.9zM211 130.4v17.7M212 124h.8M215 122.1a9.2 9.2 0 0 1 3.4 3.3M216.6 123.8l.6-.5 1.2 2.1zM218.4 125.4a11.8 11.8 0 0 1 1.3 7l-.8-.1 .7-2.3a8.7 8.7 0 0 1-1.3 4.5M219.4 124.8l-7.7 4.5M231.3 127.6h.8l-.5 2.4zM76.2 144l2.4-.4v.8zM76.2 144h18M85 144.9l2.4 4h-4.7z"/>
<path d="M91.8 143.6l2.4 .4-2.4 .4zM136 146.9l2.4-.4v.8zM136 142.1h75M136 142.1l2.4-.4v.8zM136 146.9h75M143.6 141.7l2.4 .4-2.4 .4zM146 142.1l2.5-.4v.8zM208.6 141.7l2.4 .4-2.4 .4zM208.6 146.5l2.4 .4-2.4 .4zM231.4 224.4l2.3 4h-4.7zM17 275.3h73.7v8.5h-73.7z"/>
</g>
<path d="M391.3 236.5v2.9M320.9 259.8h5.2l-1.3 2.3-1.3-2.3-1.3 2.3zM387.3 240.5h2.8M390.9 240.5h.7M391.3 240.1v.7M391.3 241.6v2.9M392.3 240.5h3M396.8 240.5h3.4M401.1 240.5h.8M402.8 240.5h3.5" fill="none" stroke="#000" stroke-width=".34"/>
<g fill="#000">
<path d="M122.2 114l.4 2.4h-.8zM129 111.5h.8l-.4 2.5zM129.4 115l.4 2.3h-.8zM146 103.8l2.5-.4v.8zM173.6 103.4l2.5 .4-2.5 .4zM176.1 103.8l2.3-.4v.8zM208.6 103.4l2.4 .4-2.4 .4zM121.8 131.6h.8l-.4 2.3zM161.2 117.9l.4 2.5h-.8zM160.8 127.6h.8l-.4 2.4zM208.1 136.9l2.5 .4-2.5 .5zM211 137.3l2.4-.4v.9z"/>
<path d="M216.6 123.8l.6-.5 1.2 2.1zM219.6 130l.1 2.4-.8-.1zM231.6 117.9l.5 2.5h-.8zM231.3 127.6h.8l-.5 2.4zM76.2 144l2.4-.4v.8zM91.8 143.6l2.4 .4-2.4 .4zM136 142.1l2.4-.4v.8zM136 146.9l2.4-.4v.8zM143.6 141.7l2.4 .4-2.4 .4zM146 142.1l2.5-.4v.8zM208.6 141.7l2.4 .4-2.4 .4zM208.6 146.5l2.4 .4-2.4 .4z"/>
</g>
<text font-size="6" x="336.6" y="281.6">P24BSL174913</text>
<text font-size="5.9" x="384" y="281.6">01</text>
<text font-size="5.6" x="295.3" y="242.2">WIPRO PARI GROUP</text>
<g font-size="4.2">
<text x="35.4" y="9">1</text>
<text x="85.5" y="8.9">2</text>
<text x="136.6" y="9">3</text>
<text x="185.6" y="9">4</text>
<text x="235.6" y="9">5</text>
<text x="284.6" y="8.8">6</text>
<text x="332.6" y="9">7</text>
<text x="382.6" y="9">8</text>
<text x="180.7" y="14.3">NOTE : STANDARD FASTENER TORQUE AS PER STD-DES-01</text>
<text x="378.6" y="13.6">FR-DES-006-01</text>
<text x="10.1" y="29.6">F</text>
<text x="410.2" y="29.6">F</text>
<text x="9.9" y="73.9">E</text>
<text x="409.9" y="73.9">E</text>
<text x="9.9" y="124.2">D</text>
<text x="409.9" y="124.2">D</text>
<text x="9.7" y="174.3">C</text>
<text x="409.7" y="174.3">C</text>
<text x="9.9" y="225">B</text>
<text x="409.8" y="225">B</text>
<text x="9.8" y="271.7">A</text>
<text x="409.8" y="271.7">A</text>
<text x="35.4" y="291">1</text>
<text x="85.5" y="290.9">2</text>
<text x="136.6" y="291">3</text>
<text x="185.6" y="291">4</text>
<text x="235.6" y="291">5</text>
<text x="284.6" y="290.8">6</text>
<text x="332.6" y="291">7</text>
<text x="382.6" y="291">8</text>
</g>
<g font-size="3.9">
<text x="224.8" y="233.8">REVISION</text>
<text x="280.7" y="233.8">DESCRIPTION</text>
<text x="351.1" y="233.8">DATE</text>
<text x="364.8" y="233.8">DRN.BY</text>
</g>
<g font-size="3.7">
<text x="121.6" y="127.5" transform="rotate(-90 121.6 127.5)">O20</text>
<text x="160.6" y="139.7" transform="rotate(-90 160.6 139.7)">O12</text>
</g>
<text font-size="3.6" x="298.9" y="252.6">94K_PIN FOR LOCKING ASSY.</text>
<text font-size="3.5" x="227.2" y="250">www.wipropari.com</text>
<g font-size="3.4">
<text x="159.2" y="103.2">30</text>
<text x="191.7" y="103.2">35</text>
<text x="128.8" y="110.3" transform="rotate(-90 128.8 110.3)">1 x 45°</text>
<text x="231" y="113.6" transform="rotate(-90 231 113.6)">M12 THRU`</text>
<text x="219.2" y="125" transform="rotate(75 219.2 125)">30°</text>
<text x="200.9" y="136.7">0.5</text>
<text x="78.3" y="143.4">=A/F18=</text>
<text x="139.1" y="141.5">10</text>
<text x="176.6" y="141.5">65</text>
<text x="200.1" y="140.3">TYP</text>
<text x="84.1" y="148.8">1</text>
<text x="171.7" y="146.3">75</text>
<text x="230.4" y="228.3">1</text>
<text x="339.8" y="262.2">WP1</text>
<text x="363.6" y="262">0300</text>
<text x="182.6" y="266.2">RESERVED SPACE</text>
<text x="182.6" y="270">FOR</text>
<text x="182.6" y="273.7">CONTROLLED COPY</text>
<text x="17.9" y="278.9">NOTE FOR WIPRO PARI DESIGN -REF. ONLY</text>
<text x="182.6" y="277.5">STAMP</text>
<text x="36.6" y="282.5">WEAR DETAILS : N.A.</text>
</g>
<g font-size="3.1">
<text x="389.9" y="230.2">LIMITS</text>
<text x="261.8" y="249">DESCRIPTION</text>
<text x="386.8" y="248.4">DRAWING TYPE</text>
<text x="261.3" y="257.5">SURFACE AREA</text>
<text x="278" y="257.5">SURFACE TREATMENT</text>
<text x="314.5" y="257.6">MACHINING</text>
<text x="334.3" y="257.5">DESIGN UNIT</text>
<text x="355.4" y="257.6">DESIGN UNIT CD.</text>
<text x="382.8" y="257.3">TEAM NO.</text>
<text x="388" y="252.8">MACHINING</text>
<text x="395.1" y="257.4">SHEET SIZE</text>
<text x="384.5" y="261.9">PL-02</text>
<text x="400.4" y="262.8">A3</text>
<text x="261.2" y="267.8">REFERENCE DWG.</text>
<text x="299" y="267.8">---</text>
<text x="313.6" y="267.7">PART CLASS.</text>
<text x="333.7" y="267.7">B</text>
<text x="340.3" y="267.7">HEAT TREATMENT</text>
<text x="262.6" y="272.2">DRN.BY</text>
<text x="276.2" y="272.1">CHKD.BY</text>
<text x="291.4" y="272.2">APPD.BY</text>
<text x="311.5" y="272">MATERIAL</text>
<text x="344.3" y="272.6">DRG./PART CODE</text>
<text x="383.7" y="272.2">REV.</text>
<text x="396.2" y="272.3">SCALE</text>
<text x="309.1" y="280.9">NET WEIGHT-Kg</text>
<text x="315.6" y="276.1">M.S.</text>
<text x="396.1" y="281.4">SHEET</text>
<text x="397.1" y="276.4">1 : 2</text>
<text x="313.5" y="285.1">0.08 kg</text>
<text x="396.1" y="285.3">1 OF 1</text>
</g>
<text font-size="3" x="404.2" y="106.8">°</text>
<g font-size="2.8">
<text x="365.2" y="227.9">80151834</text>
<text x="240.4" y="228">A/F ADDED</text>
<text x="385.2" y="234.4">Gen Tol.: IS 2102</text>
<text x="223.9" y="253.4">1.ALL DIMENSIONS ARE</text>
<text x="223.8" y="259.3">2.DO NOT SCALE</text>
<text x="223.8" y="265.4">3.IF IN DOUBT ,</text>
<text x="223.8" y="272.2">LOCATION :</text>
<text x="247.6" y="272.4">---</text>
<text x="229" y="278.7">ALL RIGHTS OF REPRODUCTION &amp;</text>
<text x="261.4" y="278">80151422</text>
<text x="275.7" y="277.7">80151522</text>
<text x="291.2" y="277.9">80151522</text>
<text x="229.4" y="282.1">DISTRIBUTION ARE RESERVED</text>
</g>
<g font-size="2.7">
<text x="224.7" y="256.4">IN mm</text>
<text x="224.5" y="262.4">DRAWING.</text>
<text x="261.5" y="261.9">6.63 in^2</text>
<text x="224.5" y="268.4">ASK TEAM MEMBER</text>
<text x="224.9" y="279.2">C</text>
<text x="261.3" y="285.2">03/02/2026</text>
<text x="275.6" y="285.2">03/02/2026</text>
<text x="290.6" y="285.4">03/02/2026</text>
</g>
<g font-size="2.5">
<text x="379.6" y="95">DEBURR AND REMOVE SHARP</text>
<text x="379.9" y="97.7">EDGES UNLESS SHARP EDGE</text>
<text x="381.5" y="100.5">REQUIREMENT SPECIFIED</text>
<text x="380.9" y="103.8">UNSP.RADII</text>
<text x="384" y="106.6">0.5 R</text>
<text x="396.1" y="103.6">UNSP.CHF.</text>
<text x="397.1" y="106.8">0.5 X 45</text>
<text x="383.2" y="119">10 UP TO 50</text>
<text x="384.6" y="114.7">UP TO 10</text>
<text x="400.3" y="119">±0°50'</text>
<text x="400.8" y="114.8">±1.5°</text>
<text x="382.6" y="123.2">50 UP TO 120</text>
<text x="400.3" y="123.2">±0°25'</text>
<text x="382.2" y="127.4">120 UP TO 400</text>
<text x="400.3" y="127.4">±0°15'</text>
<text x="383.4" y="136.1">0.5 UP TO 3</text>
<text x="401.4" y="136.1">±0.1</text>
<text x="384.2" y="140.4">3 UP TO 6</text>
<text x="401.4" y="140.3">±0.2</text>
<text x="382.6" y="148.8">30 UP TO 120</text>
<text x="383.8" y="144.6">6 UP TO 30</text>
<text x="401.4" y="148.9">±0.8</text>
<text x="401.4" y="144.7">±0.5</text>
<text x="382" y="153.1">120 UP TO 315</text>
<text x="401.4" y="153.1">±1.2</text>
<text x="381.2" y="161.6">1000 UP TO 2000</text>
<text x="381.7" y="157.4">315 UP TO 1000</text>
<text x="402.4" y="161.6">±3</text>
<text x="402.5" y="157.4">±2</text>
<text x="383.7" y="165.9">OVER 2000</text>
<text x="402.5" y="165.9">±4</text>
<text x="383.2" y="178.8">10 UP TO 50</text>
<text x="384.8" y="174.5">UP TO 10</text>
<text x="400.3" y="178.8">±0°30'</text>
<text x="401.9" y="174.6">±1°</text>
<text x="383" y="183">50 UP TO 120</text>
<text x="400.3" y="183.1">±0°20'</text>
<text x="382.2" y="187.3">120 UP TO 400</text>
<text x="400.3" y="187.3">±0°10'</text>
<text x="383.5" y="195.9">0.5 UP TO 3</text>
<text x="401.4" y="196">±0.1</text>
<text x="384.2" y="200.1">3 UP TO 6</text>
<text x="401.4" y="200.2">±0.1</text>
<text x="382.6" y="208.7">30 UP TO 120</text>
<text x="383.7" y="204.4">6 UP TO 30</text>
<text x="401.4" y="208.7">±0.3</text>
<text x="401.4" y="204.4">±0.2</text>
<text x="382" y="213">120 UP TO 315</text>
<text x="401.4" y="212.9">±0.5</text>
<text x="381" y="221.4">1000 UP TO 2000</text>
<text x="381.6" y="217.2">315 UP TO 1000</text>
<text x="401.4" y="221.4">±1.2</text>
<text x="401.4" y="217.2">±0.8</text>
<text x="383.7" y="225.7">OVER 2000</text>
<text x="402.4" y="225.7">±2</text>
<text x="283.9" y="261.9">I.Z.B.P. (TRIVALENT)</text>
<text x="385.7" y="267.5">---</text>
</g>
<text font-size="2.4" x="349.6" y="227.7">03/02/2026</text>
<g font-size="2.1">
<text x="383.3" y="109.1">UNSPECIFIED TOL.(FAB)</text>
<text x="384.3" y="111.4">FOR ANGULAR IN mm.</text>
<text x="383.4" y="130.6">UNSPECIFIED TOL.(FAB)</text>
<text x="385.4" y="133">FOR LINEAR IN mm.</text>
<text x="383.4" y="169">UNSPECIFIED TOL.(M/C)</text>
<text x="384.3" y="171.4">FOR ANGULAR IN mm.</text>
<text x="383.4" y="190.5">UNSPECIFIED TOL.(M/C)</text>
<text x="385.4" y="192.8">FOR LINEAR IN mm.</text>
<text x="7.2" y="286.3" transform="rotate(-90 7.2 286.3)">\\srv01102\ExDM Uploading\2024-25\P24BS\94K_PIN FOR LOCKING ASSY..dft</text>
</g>
</svg>
